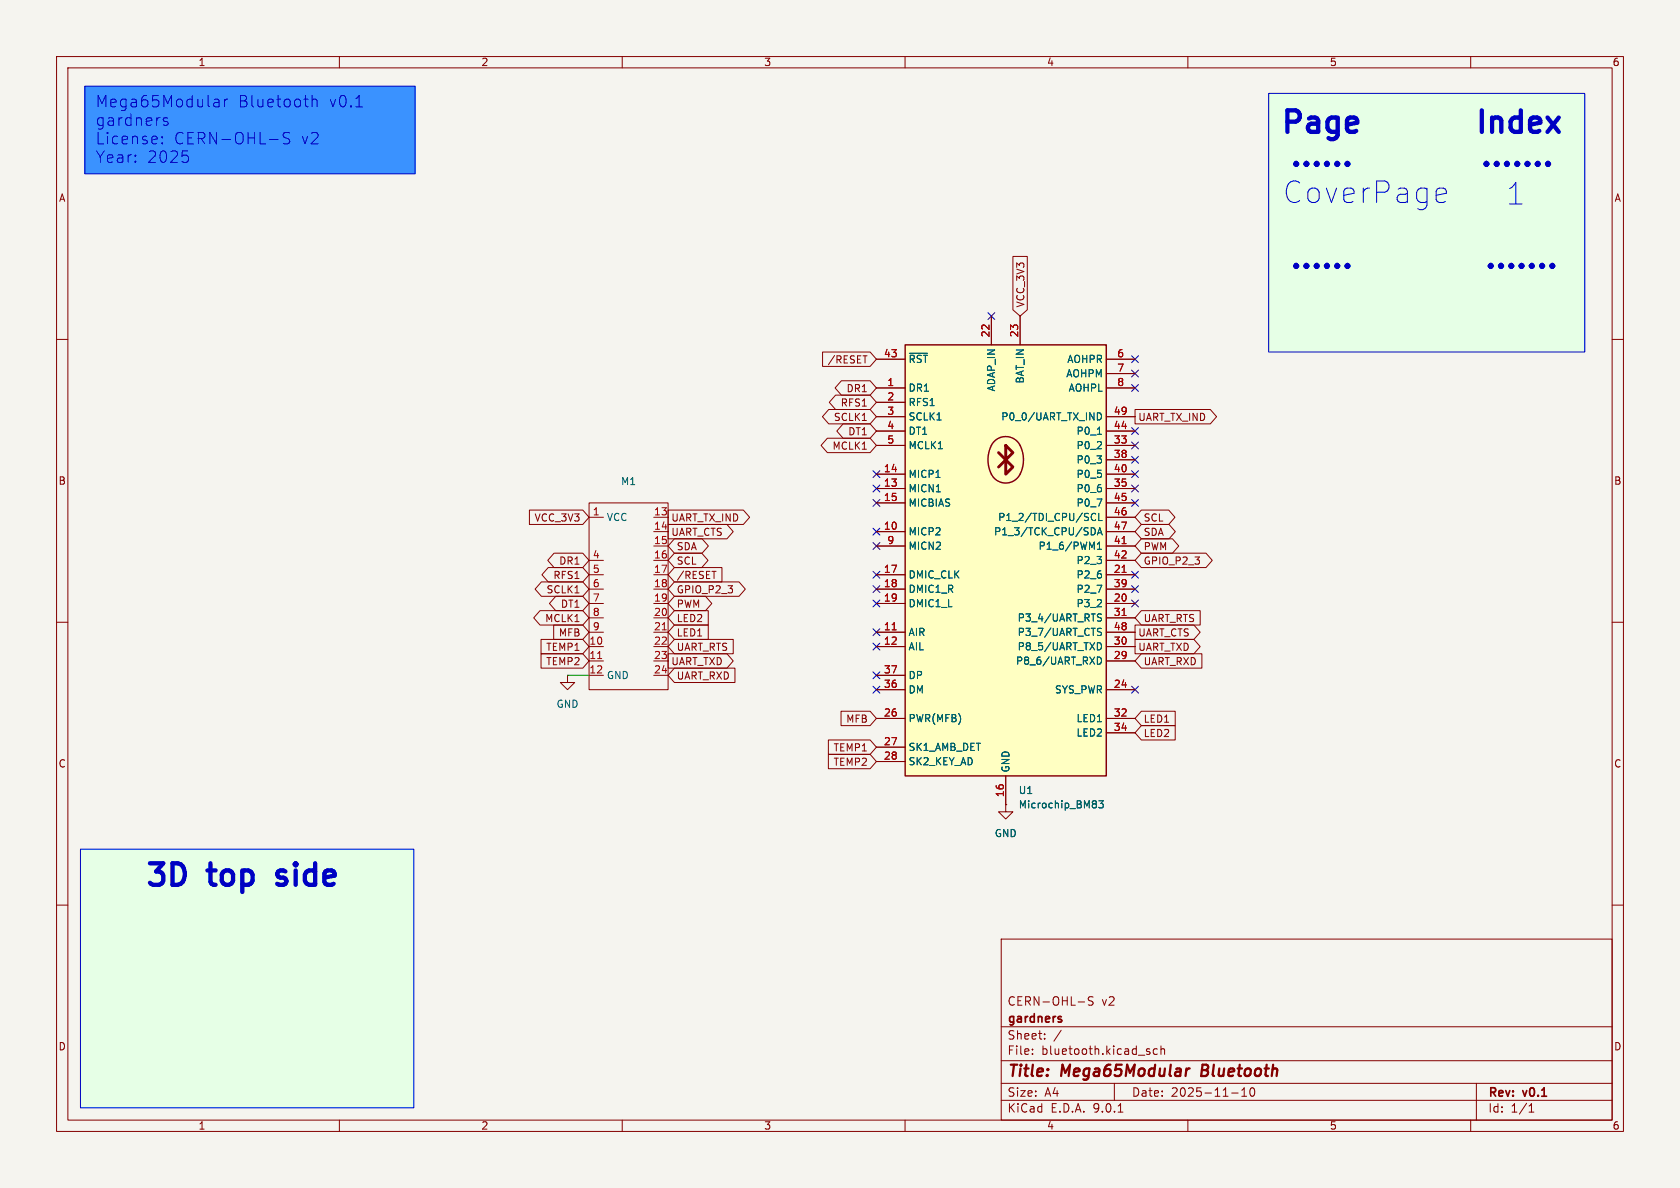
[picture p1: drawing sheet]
<svg xmlns="http://www.w3.org/2000/svg" width="297mm" height="210mm" viewBox="0 0 297 210" stroke-linecap="round" stroke-linejoin="round" font-family="sans-serif">
<path d="M0 0h297v210h-297z" fill="#f5f4ef" stroke="#f5f4ef" stroke-width=".18"/>
<g fill="none" stroke="#840000" stroke-width=".18">
<path d="M10 10h277v190h-277zM12 12h273v186h-273zM60 10v2M110 10v2M160 10v2M210 10v2M260 10v2M10 60h2M285 60h2M10 110h2M285 110h2M10 160h2"/>
<path d="M177 166h108v32h-108zM190.6 177.1h1.1M193.2 176.3l-.5-.1-.2 .1v.5l.6 .3 .1 .3-.2 .3-.6-.1M285 160h2M60 198v2M110 198v2M160 198v2M177 194.5h108M177 191.5h108M177 187.5h108M177 181.5h108M182.5 186.3v.1"/>
<path d="M182.5 185.5v.1M184.7 183.6v.1M184.7 182.8v.1M187.6 182.1l-1.3 2M197 191.5v3M197.7 196.6h.8M203.1 185.9l.2 .2-.2 .3M203.1 185.4l.1 .1M204.6 185.5l-.4-.1-.3 .3v.4l.1 .2h.6M205.2 185.5l.3-.1 .3 .1 .1 .9M205.2 184.9v1.5M210 198v2"/>
<path d="M217.7 193.2h1.2M219.5 193.8h.9M219.5 192.7l.5-.4v1.5M221.1 192.4l.2-.1a.81 .81 0 0 1 .6 .6 .81 .81 0 0 1-.3 .8l-.1 .1a.81 .81 0 0 1-.4-1.4zM260 198v2M261 191.5v6.5M270.3 196.6h.9M270.3 195.5l.4-.4v1.5"/>
</g>
<path d="M210.3 188.9l-.5 .2M212.6 188.2l-.3 2h.8" fill="none" stroke="#840000" stroke-width=".4"/>
<path d="M187.5 179.7l.1 .1M187.5 180.2l.2 .2-.2 .3" fill="none" stroke="#840000" stroke-width=".3"/>
<path d="M224.3 16.5h55.9v45.7h-55.9z" fill="#e6ffe6"/>
<path d="M15 15.2h58.4v15.5h-58.4z" fill="#3a92ff"/>
<path d="M14.2 150.1h59v45.7h-59z" fill="#e6ffe6"/>
<path d="M177.8 142.2v1.3h1.3l-1.3 1.3-1.3-1.3h1.3M177.8 142.2h.1" fill="none" stroke="#840000" stroke-width=".18"/>
<path d="M160 61h35.6v76.2h-35.6z" fill="#ffffc2"/>
<g fill="#ffffc2" stroke="#ffffc2" stroke-width=".18">
<path d="M175.3 81.3l5-2.6a5.7 5.7 0 0 1 0 5.1z"/>
<path d="M175.7 78.1a2.84 2.84 0 0 1 4.6 .6l-2.5 1.3-2.5-1.3z"/>
<path d="M175.3 83.8l2.5-1.2 2.5 1.2a2.84 2.84 0 0 1-2.5 1.6 2.84 2.84 0 0 1-2.5-1.6z"/>
<path d="M175.3 78.7l5 2.6-5 2.5a5.7 5.7 0 0 1 0-5.1z"/>
</g>
<path d="M160 61h35.6v76.2h-35.6zM175.7 78.1a2.89 2.89 0 0 1 4.9 1.4 4.6 4.6 0 0 1-1.5 5.6 2.99 2.99 0 0 1-4.3-2.5 5.3 5.3 0 0 1 .9-4.5z" fill="none" stroke="#840000" stroke-width=".25"/>
<path d="M177.8 78.7l1.3 1.3-1.3 1.3 1.3 1.3-1.3 1.2zM176.5 80l1.3 1.3-1.3 1.3" fill="none" stroke="#840000" stroke-width=".51"/>
<g fill="none" stroke="#840000" stroke-width=".18">
<path d="M175.3 55.9v5.1M179.1 45.3h2.5v9.5l-1.3 1.1-1.2-1.1zM180.3 55.9v5.1M145.4 62.2h8.4l1.1 1.3-1.1 1.3h-8.4zM146.3 77.5h7.5l1.1 1.2-1.1 1.3h-7.5l-1.1-1.3zM146.5 72.4h7.3l1.1 1.3-1.1 1.2h-7.3l-1.1-1.2zM147.7 69.8h6.1l1.1 1.3-1.1 1.3h-6.1l-1.1-1.3zM148.7 67.3h5.1l1.1 1.3-1.1 1.3h-5.1l-1.1-1.3zM149 74.9h4.8l1.1 1.3-1.1 1.3h-4.8l-1.1-1.3zM152.6 62.9h.7M154.9 63.5h5.1M154.9 68.6h5.1"/>
<path d="M154.9 71.1h5.1M154.9 73.7h5.1M154.9 76.2h5.1M154.9 78.7h5.1M195.6 63.5h5.1M195.6 68.6h5.1M195.6 73.7h5.1M195.6 76.2h5.1M195.6 78.7h5.1M195.6 66h5.1M200.7 72.4h13.3l1.1 1.3-1.1 1.2h-13.3zM93.6 90.2h9.4l1.1 1.2-1.1 1.3h-9.4z"/>
<path d="M97.9 97.8h5.1l1.1 1.3-1.1 1.2h-5.1l-1.1-1.2zM104.1 88.9h14v33h-14zM104.1 91.4h2.6M104.1 99.1h2.6M115.6 94h2.5M115.6 96.5h2.5M115.6 91.4h2.5M115.6 99.1h2.5M118.1 92.7h10.4l1.1 1.3-1.1 1.3h-10.4zM118.1 90.2h13.3l1.1 1.2-1.1 1.3h-13.3zM119.2 97.8h4.9l1.1 1.3-1.1 1.2h-4.9l-1.1-1.2zM119.2 95.2h4.9l1.1 1.3-1.1 1.3h-4.9l-1.1-1.3z"/>
<path d="M154.9 83.8h5.1M154.9 86.4h5.1M154.9 88.9h5.1M154.9 94h5.1M154.9 96.5h5.1M195.6 83.8h5.1M195.6 86.4h5.1M195.6 88.9h5.1M195.6 94h5.1M195.6 96.5h5.1M195.6 81.3h5.1M195.6 91.4h5.1"/>
<path d="M195.6 99.1h5.1M201.8 97.8h11.4l1.1 1.3-1.1 1.2h-11.4l-1.1-1.2zM201.8 90.2h4.8l1.1 1.2-1.1 1.3h-4.8l-1.1-1.3zM201.8 92.7h4.9l1.1 1.3-1.1 1.3h-4.9l-1.1-1.3zM201.8 95.2h5.5l1.1 1.3-1.1 1.3h-5.5l-1.1-1.3zM95.5 107.9h7.5l1.1 1.3-1.1 1.3h-7.5l-1.1-1.3zM95.6 115.6h7.4l1.1 1.2-1.1 1.3h-7.4zM95.6 113h7.4l1.1 1.3-1.1 1.3h-7.4zM95.7 102.9h7.3l1.1 1.2-1.1 1.3h-7.3l-1.1-1.3zM96.9 100.3h6.1l1.1 1.3-1.1 1.3h-6.1l-1.1-1.3zM97.9 110.5h5.1l1.1 1.3-1.1 1.2h-5.1zM98.2 105.4h4.8l1.1 1.3-1.1 1.3h-4.8l-1.1-1.3z"/>
<path d="M100.3 119.4v1.3h1.3l-1.3 1.2-1.2-1.2h1.2M100.3 119.4h.1M104.1 101.6h2.6M104.1 104.1h2.6M104.1 106.7h2.6M104.1 111.8h2.6M104.1 114.3h2.6M104.1 119.4h2.6M104.1 109.2h2.6M104.1 116.8h2.6M115.6 101.6h2.5M115.6 104.1h2.5"/>
<path d="M115.6 106.7h2.5M115.6 111.8h2.5M115.6 114.3h2.5M115.6 119.4h2.5M115.6 109.2h2.5M115.6 116.8h2.5M118.1 115.6h10.4l1.1 1.2-1.1 1.3h-10.4zM119.2 105.4h5.5l1.1 1.3-1.1 1.3h-5.5l-1.1-1.3zM119.2 102.9h11.5l1.1 1.2-1.1 1.3h-11.5l-1.1-1.3zM119.2 110.5h6v2.5h-6l-1.1-1.2zM119.2 107.9h6v2.6h-6l-1.1-1.3zM119.2 113h10.4v2.6h-10.4l-1.1-1.3z"/>
<path d="M119.2 100.3h8.4v2.6h-8.4l-1.1-1.3zM119.2 118.1h10.7v2.6h-10.7l-1.1-1.3zM125.9 101h.7M154.9 101.6h5.1M154.9 104.1h5.1M154.9 106.7h5.1M154.9 111.8h5.1M154.9 114.3h5.1M154.9 119.4h5.1M195.6 101.6h5.1M195.6 104.1h5.1M195.6 106.7h5.1"/>
<path d="M195.6 111.8h5.1M195.6 114.3h5.1M195.6 109.2h5.1M195.6 116.8h5.1M200.7 113h10.4l1.1 1.3-1.1 1.3h-10.4zM200.7 110.5h10.4l1.1 1.3-1.1 1.2h-10.4zM201.8 107.9h10.4v2.6h-10.4l-1.1-1.3zM201.8 115.6h10.7v2.5h-10.7l-1.1-1.3zM146.4 133.3h7.4l1.1 1.3-1.1 1.3h-7.4zM146.4 130.8h7.4l1.1 1.3-1.1 1.3h-7.4zM148.7 125.7h5.1l1.1 1.3-1.1 1.3h-5.1zM154.9 121.9h5.1"/>
<path d="M154.9 127h5.1M154.9 132.1h5.1M154.9 134.6h5.1M177.8 137.2v5M195.6 121.9h5.1M195.6 127h5.1M195.6 129.5h5.1M201.8 128.3h6v2.5h-6l-1.1-1.3zM201.8 125.7h6v2.6h-6l-1.1-1.3zM177.8 142.2h.1"/>
</g>
<g fill="none" stroke="#006464" stroke-width=".18">
<path d="M160.8 62.5h3.1M194 73a.64 .64 0 0 1 .7 .6 .64 .64 0 0 1-.7 .6M194 76.8h.7M193 91.8l.3 .2 .4-.1M193.2 93.3a.68 .68 0 0 1 .4 .6 .68 .68 0 0 1-.4 .7M193.7 90.9l-.4-.2-.3 .2M194 94.6l.4-1.3 .5 1.3M194 97.1h.7M194 96.2l.4-.4v1.3M194.1 94.2h.6M194.2 90.7v1.3h.7M194 113.6a.64 .64 0 0 1 .7 .6 .64 .64 0 0 1-.7 .7"/>
<path d="M194 116.1a.64 .64 0 0 1 .7 .7 .64 .64 0 0 1-.7 .6M194.2 109.1l.4 .2 .1 .3-.2 .2h-.3M194.2 111.7l.4 .1 .1 .3-.2 .2h-.3M194.2 108.5l.5 .1M194.2 111.1h.5M193.7 141.6l.1 .2-.1 .2M193.7 142.2l.1 .1-.1 .5M194.3 141.5h.7l-.4 .5 .4 .2v.5l-.2 .1-.5-.1"/>
</g>
<path d="M198.4 96.1h.7M105.7 116.4h.7M117.1 111.3h.7M157.7 111.3h.7M198.4 101.2h.7M198.4 108.8h.7" fill="none" stroke="#a90000" stroke-width=".18"/>
<path d="M100.3 119.4h3.8" fill="none" stroke="#009600" stroke-width=".18"/>
<g fill="none" stroke="#000084" stroke-width=".18">
<path d="M174.7 55.3l1.2 1.2M175.9 55.3l-1.2 1.2M200.1 78.1l1.2 1.2M200.1 75.6l1.2 1.2M200.1 68l1.2 1.2M200.1 65.4l1.2 1.2M200.1 62.9l1.2 1.2M201.3 65.4l-1.2 1.2M201.3 68l-1.2 1.2M201.3 75.6l-1.2 1.2M201.3 78.1l-1.2 1.2M201.3 62.9l-1.2 1.2"/>
<path d="M154.3 85.8l1.2 1.2M154.3 83.2l1.2 1.2M154.3 88.3l1.2 1.2M154.3 93.4l1.2 1.2M154.3 95.9l1.2 1.2M155.5 85.8l-1.2 1.2M155.5 83.2l-1.2 1.2M155.5 88.3l-1.2 1.2M155.5 93.4l-1.2 1.2M155.5 95.9l-1.2 1.2M200.1 85.8l1.2 1.2M200.1 83.2l1.2 1.2"/>
<path d="M200.1 88.3l1.2 1.2M200.1 80.7l1.2 1.2M201.3 85.8l-1.2 1.2M201.3 83.2l-1.2 1.2M201.3 88.3l-1.2 1.2M201.3 80.7l-1.2 1.2M154.3 111.2l1.2 1.2M154.3 113.7l1.2 1.2M154.3 103.5l1.2 1.2M154.3 106.1l1.2 1.2M154.3 118.8l1.2 1.2M154.3 101l1.2 1.2"/>
<path d="M155.5 111.2l-1.2 1.2M155.5 113.7l-1.2 1.2M155.5 103.5l-1.2 1.2M155.5 106.1l-1.2 1.2M155.5 118.8l-1.2 1.2M155.5 101l-1.2 1.2M200.1 101l1.2 1.2M200.1 106.1l1.2 1.2M200.1 103.5l1.2 1.2M201.3 101l-1.2 1.2M201.3 106.1l-1.2 1.2M201.3 103.5l-1.2 1.2"/>
<path d="M154.3 121.3l1.2 1.2M155.5 121.3l-1.2 1.2M200.1 121.3l1.2 1.2M201.3 121.3l-1.2 1.2"/>
</g>
<g fill="none" stroke="#0000c2" stroke-width=".76">
<path d="M262 19.5v3.8M268.9 19.5v3.8M229.1 28.8l.2 .2-.2 .2M229.1 28.8l-.1 .2 .1 .2M229.1 28.8v.4M231 28.8l.1 .2-.1 .2M231 28.8l-.2 .2 .2 .2M231 28.8v.4M232.8 28.8l.2 .2-.2 .2M232.8 28.8l-.2 .2 .2 .2M232.8 28.8v.4M234.6 28.8l.2 .2-.2 .2"/>
<path d="M234.6 28.8l-.2 .2 .2 .2M234.6 28.8v.4M236.4 28.8l.2 .2-.2 .2M236.4 28.8l-.2 .2 .2 .2M236.4 28.8v.4M238.2 28.8l.2 .2-.2 .2M238.2 28.8l-.2 .2 .2 .2M238.2 28.8v.4M262.8 28.8l.2 .2-.2 .2M262.8 28.8l-.2 .2 .2 .2M262.8 28.8v.4M263.8 20.8v2.5"/>
<path d="M263.8 21.1a.95 .95 0 0 1 1.6 .2v2M264.6 28.8l.2 .2-.2 .2M264.6 28.8l-.2 .2 .2 .2M264.6 28.8v.4M266.4 28.8l.2 .2-.2 .2M266.4 28.8l-.2 .2 .2 .2M266.4 28.8v.4M268.2 28.8l.2 .2-.2 .2M268.2 28.8l-.2 .2 .2 .2M268.2 28.8v.4M268.9 21l-.4-.2h-.7l-.6 .3-.2 .4v1.1l.4 .5 .4 .2h.7l.4-.2M270 28.8l.2 .2-.2 .2"/>
<path d="M270 28.8l-.1 .2 .1 .2M270 28.8v.4M270.5 22l1.8-.3-.2-.7-.3-.2h-.8l-.3 .2-.2 .3v1.5l.2 .3 .3 .2h.8l.3-.2M271.9 28.8l.1 .2-.1 .2M271.9 28.8l-.2 .2 .2 .2M271.9 28.8v.4M273.6 20.8l2 2.5M273.7 28.8l.1 .2-.1 .2M273.7 28.8l-.2 .2 .2 .2M273.7 28.8v.4M275.6 20.8l-2 2.5M229.1 46.8v.4"/>
<path d="M229.1 46.8l.2 .2-.2 .2M229.1 46.8l-.1 .2 .1 .2M231 46.8v.4M231 46.8l.1 .2-.1 .2M231 46.8l-.2 .2 .2 .2M232.8 46.8v.4M232.8 46.8l.2 .2-.2 .2M232.8 46.8l-.2 .2 .2 .2M234.6 46.8v.4M234.6 46.8l.2 .2-.2 .2M234.6 46.8l-.2 .2 .2 .2M236.4 46.8v.4"/>
<path d="M236.4 46.8l.2 .2-.2 .2M236.4 46.8l-.2 .2 .2 .2M238.2 46.8v.4M238.2 46.8l.2 .2-.2 .2M238.2 46.8l-.2 .2 .2 .2M263.5 46.8l.2 .2-.2 .2M263.5 46.8l-.1 .2 .1 .2M263.5 46.8v.4M265.4 46.8l.1 .2-.1 .2M265.4 46.8l-.2 .2 .2 .2M265.4 46.8v.4M267.2 46.8l.2 .2-.2 .2"/>
<path d="M267.2 46.8l-.2 .2 .2 .2M267.2 46.8v.4M269 46.8l.2 .2-.2 .2M269 46.8l-.2 .2 .2 .2M269 46.8v.4M270.8 46.8l.2 .2-.2 .2M270.8 46.8l-.2 .2 .2 .2M270.8 46.8v.4M272.6 46.8l.2 .2-.2 .2M272.6 46.8l-.2 .2 .2 .2M272.6 46.8v.4M274.4 46.8l.2 .2-.2 .2"/>
<path d="M274.4 46.8l-.2 .2 .2 .2M274.4 46.8v.4"/>
</g>
<g fill="none" stroke="#0000c2" stroke-width=".18">
<path d="M15 15.2h58.4v15.5h-58.4zM38.1 17.5l.5 .1 .1 1.3M38.7 18.8l-.6 .1M38.7 18l-.6 .1M39.7 17.5v1.4M40.3 17.5a.52 .52 0 0 0-.6 .4M55.2 17.7a.5 .5 0 0 1 .9 .1v1.1M55.2 16.9v2M62.9 18.9h1.2M224.3 16.5h55.9v45.7h-55.9zM28.7 25.2l.1 .1-.1 .1M28.7 25.2l-.1 .1 .1 .1"/>
<path d="M28.7 24.2v.2M28.7 25.2v.2M28.7 24.2l.1 .1-.1 .1M28.7 24.2l-.1 .1 .1 .1M29.2 20.8l-.3 .3 .1 .3 .6 .2 .1 .3-.3 .3-.5-.1M29.4 20.8l.2 .1M32.9 27.4l.4 .4v.5l-.4 .4M47.6 24.7h1.6M51.2 23.5l-.8-.1a.49 .49 0 0 0-.4 .5 .49 .49 0 0 0 .4 .5 .74 .74 0 0 1 .8 .5 .52 .52 0 0 1-.4 .5l-.7-.1M254.4 33.3h.8l.3 .1 .2 .8-1.8 .3M255.5 35.6l-.3 .2h-.8M14.2 150.1h59v45.7h-59z"/>
</g>
<g font-size="5.3" fill="#0000c2">
<text x="225.9" y="24.6">Page</text>
<text x="226.8" y="36.2">CoverPage</text>
<text x="266.3" y="36.4">1</text>
<text x="25.2" y="157.7">3D</text>
<text x="37.1" y="157.7">top</text>
<text x="50.6" y="157.7">side</text>
</g>
<g font-size="2.8" fill="#0000c2">
<text x="16.8" y="19.3">Mega65Modular</text>
<text x="16.8" y="22.5">gardners</text>
<text x="42" y="19.3">Bluetooth</text>
<text x="58.1" y="19.3">v0.1</text>
<text x="16.8" y="25.8">License:</text>
<text x="16.8" y="29.1">Year:</text>
<text x="25.9" y="29.1">2025</text>
<text x="30.7" y="25.8">CERN-OHL-S</text>
<text x="53.2" y="25.8">v2</text>
</g>
<g font-size="2.8" fill="#840000">
<text x="178" y="190.9">Title:</text>
<text x="187.7" y="190.9">Mega65Modular</text>
<text x="213.2" y="190.9">Bluetooth</text>
</g>
<g font-size="2.1" fill="#840000">
<text x="178" y="178">CERN-OHL-S</text>
<text x="194.7" y="178">v2</text>
<text x="178" y="184">Sheet:</text>
<text x="178" y="181.2">gardners</text>
<text x="178" y="186.7">File:</text>
<text x="184.1" y="186.7">bluetooth.kicad_sch</text>
<text x="178" y="196.9">KiCad</text>
<text x="178" y="194.1">Size:</text>
<text x="184.7" y="194.1">A4</text>
<text x="185.7" y="196.9">E.D.A.</text>
<text x="193.3" y="196.9">9.0.1</text>
<text x="200" y="194.1">Date:</text>
<text x="207" y="194.1">2025-11-10</text>
<text x="263" y="194.3">Rev:</text>
<text x="263" y="196.9">Id:</text>
<text x="267.1" y="196.9">1/1</text>
<text x="269.4" y="194.3">v0.1</text>
</g>
<g font-size="1.8" fill="#840000">
<text x="35" y="11.9">1</text>
<text x="85" y="11.9">2</text>
<text x="135" y="11.9">3</text>
<text x="185" y="11.9">4</text>
<text x="235" y="11.9">5</text>
<text x="285" y="11.9">6</text>
<text x="10.3" y="35.9">A</text>
<text x="285.3" y="35.9">A</text>
<text x="181.3" y="54.5" transform="rotate(-90 181.3 54.5)">VCC_3V3</text>
<text x="146.2" y="64.5">/RESET</text>
<text x="149.6" y="69.5">DR1</text>
<text x="147.3" y="74.6">SCLK1</text>
<text x="148.5" y="72.1">RFS1</text>
<text x="149.9" y="77.2">DT1</text>
<text x="201.1" y="74.6">UART_TX_IND</text>
<text x="147.1" y="79.7">MCLK1</text>
<text x="10.3" y="85.9">B</text>
<text x="285.3" y="85.9">B</text>
<text x="94.4" y="92.4">VCC_3V3</text>
<text x="118.6" y="94.9">UART_CTS</text>
<text x="118.6" y="92.4">UART_TX_IND</text>
<text x="202.1" y="92.4">SCL</text>
<text x="202.1" y="94.9">SDA</text>
<text x="98.8" y="100">DR1</text>
<text x="119.5" y="100">SCL</text>
<text x="119.5" y="97.5">SDA</text>
<text x="202.1" y="100">GPIO_P2_3</text>
<text x="202.1" y="97.5">PWM</text>
<text x="96.5" y="105.1">SCLK1</text>
<text x="97.7" y="102.6">RFS1</text>
<text x="99.1" y="107.6">DT1</text>
<text x="119.5" y="107.6">PWM</text>
<text x="119.5" y="105.1">GPIO_P2_3</text>
<text x="119.5" y="102.6">/RESET</text>
<text x="96.3" y="110.2">MCLK1</text>
<text x="98.7" y="112.7">MFB</text>
<text x="119.5" y="112.7">LED1</text>
<text x="119.5" y="110.2">LED2</text>
<text x="201.1" y="112.7">UART_CTS</text>
<text x="202.1" y="110.2">UART_RTS</text>
<text x="96.5" y="117.8">TEMP2</text>
<text x="96.5" y="115.3">TEMP1</text>
<text x="118.6" y="117.8">UART_TXD</text>
<text x="119.5" y="115.3">UART_RTS</text>
<text x="201.1" y="115.3">UART_TXD</text>
<text x="202.1" y="117.8">UART_RXD</text>
<text x="119.5" y="120.3">UART_RXD</text>
<text x="149.5" y="128">MFB</text>
<text x="202.1" y="130.5">LED2</text>
<text x="202.1" y="128">LED1</text>
<text x="10.3" y="135.9">C</text>
<text x="147.3" y="135.6">TEMP2</text>
<text x="147.3" y="133">TEMP1</text>
<text x="285.3" y="135.9">C</text>
<text x="10.3" y="185.9">D</text>
<text x="285.3" y="185.9">D</text>
<text x="35" y="199.9">1</text>
<text x="85" y="199.9">2</text>
<text x="135" y="199.9">3</text>
<text x="185" y="199.9">4</text>
<text x="235" y="199.9">5</text>
<text x="285" y="199.9">6</text>
</g>
<g font-size="1.8" fill="#a90000">
<text x="175" y="59.7" transform="rotate(-90 175 59.7)">22</text>
<text x="180.1" y="59.7" transform="rotate(-90 180.1 59.7)">23</text>
<text x="156.2" y="63.2">43</text>
<text x="197.4" y="63.2">6</text>
<text x="197.4" y="65.8">7</text>
<text x="156.8" y="68.3">1</text>
<text x="156.8" y="70.9">2</text>
<text x="197.4" y="68.3">8</text>
<text x="156.8" y="73.4">3</text>
<text x="156.8" y="75.9">4</text>
<text x="196.8" y="73.4">49</text>
<text x="196.8" y="75.9">44</text>
<text x="156.2" y="83.6">14</text>
<text x="156.8" y="78.5">5</text>
<text x="196.8" y="78.5">33</text>
<text x="196.8" y="81">38</text>
<text x="196.8" y="83.6">40</text>
<text x="156.2" y="86.1">13</text>
<text x="156.2" y="88.6">15</text>
<text x="196.8" y="86.1">35</text>
<text x="196.8" y="88.6">45</text>
<text x="104.7" y="91.2">1</text>
<text x="115.5" y="91.2">13</text>
<text x="115.5" y="93.7">14</text>
<text x="156.2" y="93.7">10</text>
<text x="196.8" y="91.2">46</text>
<text x="196.8" y="93.7">47</text>
<text x="104.7" y="98.8">4</text>
<text x="104.7" y="101.3">5</text>
<text x="115.5" y="96.3">15</text>
<text x="115.5" y="98.8">16</text>
<text x="115.5" y="101.3">17</text>
<text x="156.2" y="101.3">17</text>
<text x="156.8" y="96.3">9</text>
<text x="196.8" y="96.3">41</text>
<text x="196.8" y="98.8">42</text>
<text x="196.8" y="101.3">21</text>
<text x="104.7" y="103.9">6</text>
<text x="104.7" y="106.4">7</text>
<text x="115.5" y="103.9">18</text>
<text x="115.5" y="106.4">19</text>
<text x="156.2" y="103.9">18</text>
<text x="156.2" y="106.4">19</text>
<text x="196.8" y="103.9">39</text>
<text x="196.8" y="106.4">20</text>
<text x="104.7" y="109">8</text>
<text x="104.7" y="111.5">9</text>
<text x="115.5" y="109">20</text>
<text x="115.5" y="111.5">21</text>
<text x="156.2" y="111.5">11</text>
<text x="196.8" y="109">31</text>
<text x="196.8" y="111.5">48</text>
<text x="104.1" y="114">10</text>
<text x="104.1" y="116.6">11</text>
<text x="104.1" y="119.1">12</text>
<text x="115.5" y="114">22</text>
<text x="115.5" y="116.6">23</text>
<text x="115.5" y="119.1">24</text>
<text x="156.2" y="114">12</text>
<text x="156.2" y="119.1">37</text>
<text x="196.8" y="114">30</text>
<text x="196.8" y="116.6">29</text>
<text x="156.2" y="121.7">36</text>
<text x="196.8" y="121.7">24</text>
<text x="156.2" y="126.7">26</text>
<text x="156.2" y="131.8">27</text>
<text x="196.8" y="126.7">32</text>
<text x="196.8" y="129.3">34</text>
<text x="156.2" y="134.4">28</text>
<text x="177.5" y="141" transform="rotate(-90 177.5 141)">16</text>
</g>
<g font-size="1.8" fill="#006464">
<text x="160.5" y="64.4">~{RST}</text>
<text x="188.6" y="64.4">AOHPR</text>
<text x="160.5" y="69.4">DR1</text>
<text x="160.5" y="72">RFS1</text>
<text x="176.1" y="69.3" transform="rotate(-90 176.1 69.3)">ADAP_IN</text>
<text x="181.2" y="67.9" transform="rotate(-90 181.2 67.9)">BAT_IN</text>
<text x="188.4" y="66.9">AOHPM</text>
<text x="188.8" y="69.4">AOHPL</text>
<text x="160.5" y="74.5">SCLK1</text>
<text x="160.5" y="77.1">DT1</text>
<text x="176.9" y="74.5">P0_0/UART_TX_IND</text>
<text x="190.2" y="77.1">P0_1</text>
<text x="160.5" y="79.6">MCLK1</text>
<text x="190.2" y="79.6">P0_2</text>
<text x="190.2" y="82.1">P0_3</text>
<text x="109.7" y="86">M1</text>
<text x="160.5" y="84.7">MICP1</text>
<text x="160.5" y="87.2">MICN1</text>
<text x="160.5" y="89.8">MICBIAS</text>
<text x="190.2" y="84.7">P0_5</text>
<text x="190.2" y="87.2">P0_6</text>
<text x="190.2" y="89.8">P0_7</text>
<text x="107.2" y="92.3">VCC</text>
<text x="160.5" y="94.8">MICP2</text>
<text x="175.6" y="94.8">P1_3/TCK_CPU/SDA</text>
<text x="176.4" y="92.3">P1_2/TDI_CPU/SCL</text>
<text x="160.5" y="97.4">MICN2</text>
<text x="183.5" y="97.4">P1_6/PWM1</text>
<text x="190.2" y="99.9">P2_3</text>
<text x="160.5" y="102.5">DMIC_CLK</text>
<text x="160.5" y="105">DMIC1_R</text>
<text x="160.5" y="107.5">DMIC1_L</text>
<text x="190.2" y="102.5">P2_6</text>
<text x="190.2" y="105">P2_7</text>
<text x="190.2" y="107.5">P3_2</text>
<text x="160.5" y="112.6">AIR</text>
<text x="179.8" y="110.1">P3_4/UART_RTS</text>
<text x="179.8" y="112.6">P3_7/UART_CTS</text>
<text x="160.5" y="115.2">AIL</text>
<text x="179.5" y="117.7">P8_6/UART_RXD</text>
<text x="179.8" y="115.2">P8_5/UART_TXD</text>
<text x="98.3" y="125.3">GND</text>
<text x="107.2" y="120.2">GND</text>
<text x="160.5" y="120.2">DP</text>
<text x="160.5" y="122.8">DM</text>
<text x="186.4" y="122.8">SYS_PWR</text>
<text x="160.5" y="127.9">PWR(MFB)</text>
<text x="190.2" y="127.9">LED1</text>
<text x="190.2" y="130.4">LED2</text>
<text x="160.5" y="132.9">SK1_AMB_DET</text>
<text x="160.5" y="135.5">SK2_KEY_AD</text>
<text x="178.7" y="136.7" transform="rotate(-90 178.7 136.7)">GND</text>
<text x="180" y="140.6">U1</text>
<text x="180" y="143.1">Microchip_BM83</text>
<text x="175.8" y="148.2">GND</text>
</g>
</svg>
